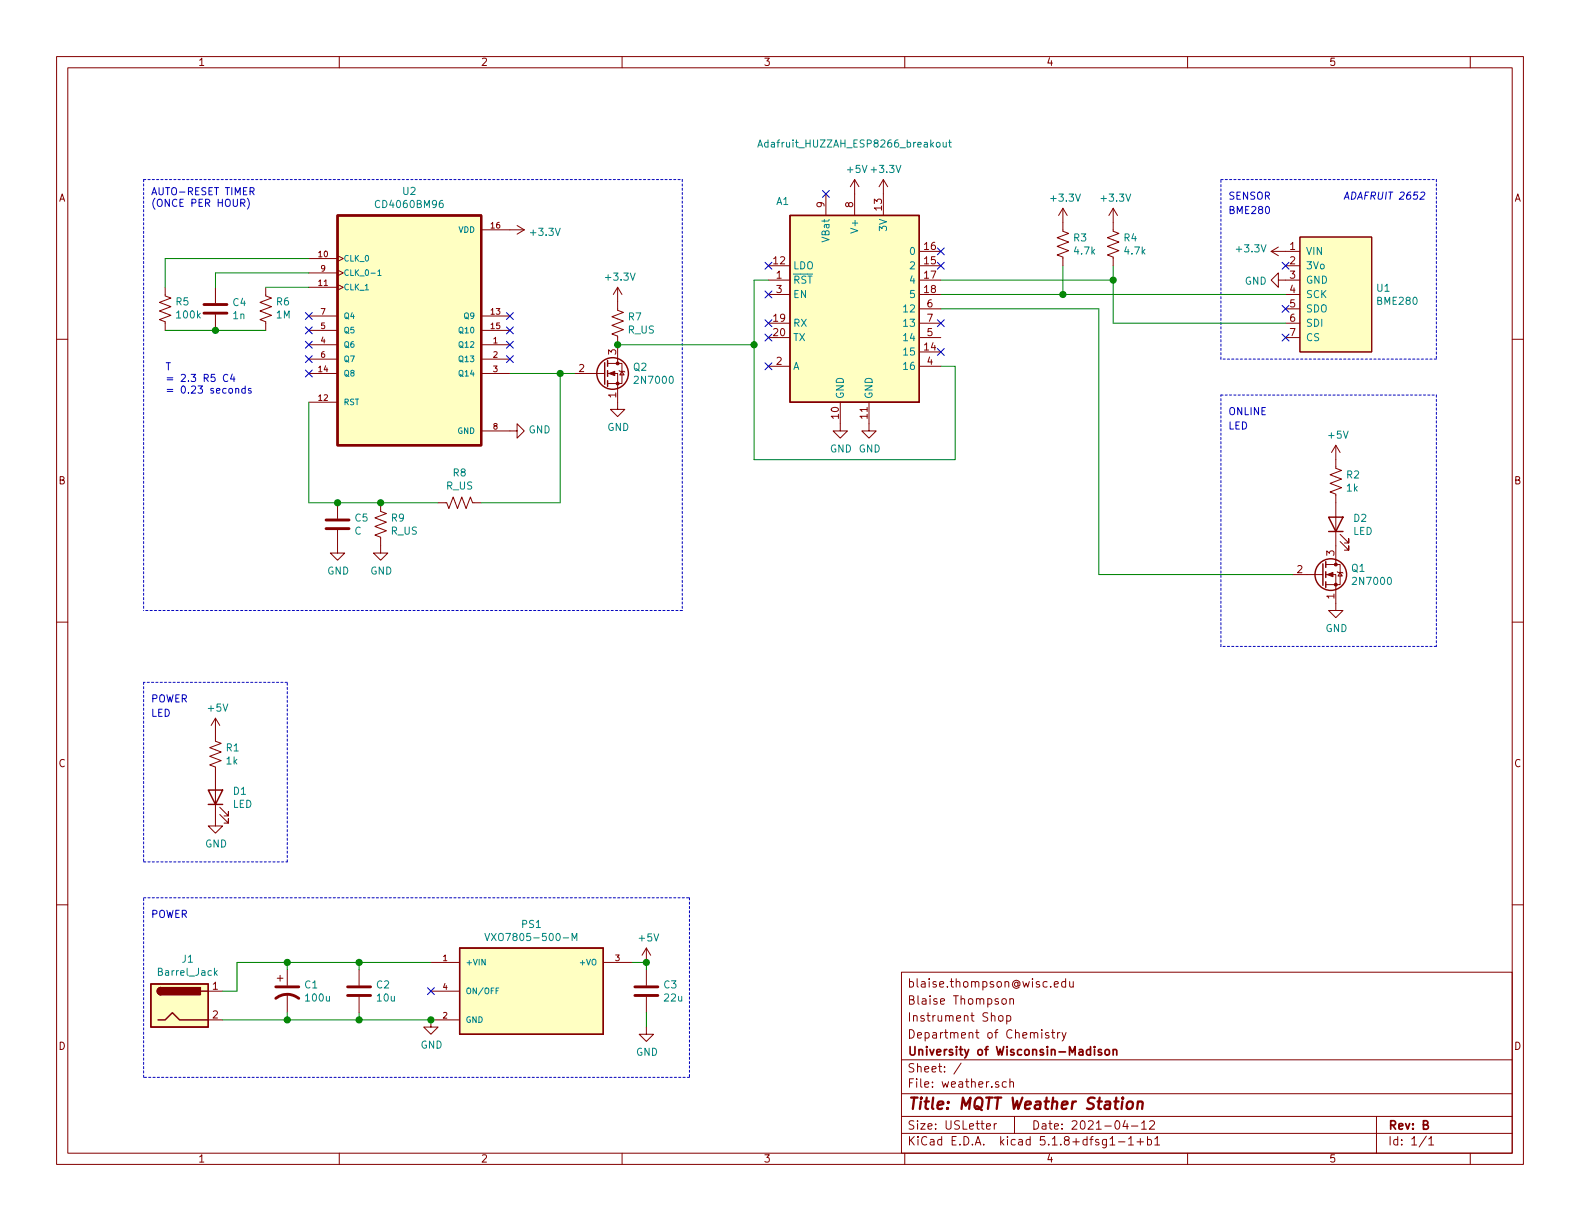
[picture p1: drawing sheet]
<svg xmlns="http://www.w3.org/2000/svg" width="279mm" height="216mm" viewBox="0 0 279 216" stroke-linecap="round" stroke-linejoin="round" font-family="sans-serif">
<g fill="none" stroke="#840000" stroke-width=".18">
<path d="M10 10h259.4v195.9h-259.4zM12 12h255.4v191.9h-255.4zM60 10v2M110 10v2M160 10v2M210 10v2M260 10v2M91.4 39.9l1.3 .7M146 34.3v3.8M151.1 31.8l-.7 1.2M151.1 31.8v6.3M151.1 31.8l.8 1.2"/>
<path d="M156.2 31.8l-.8 1.2M156.2 31.8v6.3M156.2 31.8l.8 1.2M188 36.8v4.1l1 .4-2.1 .7 2.1 .8-2.1 .8 2.1 .7-2.1 .8 1.1 .4v1.5M188 36.8l-.8 1.3M188 36.8l.7 1.3M196.8 36.8v4.1l1.1 .4-2.1 .7 2.1 .8-2.1 .8 2.1 .7-2.1 .8 1 .4v1.5M196.8 36.8l-.7 1.3M196.8 36.8l.8 1.3M10 60h2M29.2 50.8v1.5l1 .4-2 .8 2 .7-2 .8 2 .8-2 .7 1 .4v1.5M38.1 50.8v2.8"/>
<path d="M38.1 55.6v2.8M47 50.8v1.5l1 .4-2 .8 2 .7-2 .8 2 .8-2 .7 1 .4v1.5M54.6 45.7h5.1M54.6 48.3h5.1M54.6 50.8h5.1M54.6 55.9h5.1M54.6 58.4h5.1M59.7 45.2l1 .5-1 .5M59.7 47.8l1 .5-1 .5M59.7 50.3l1 .5-1 .5M85.1 55.9h5.1M85.1 58.4h5.1"/>
<path d="M85.1 40.6h7.6M92.7 40.6l-1.3 .8M109.2 50.8v4.1l1 .3-2 .8 2 .8-2 .7 2 .8-2 .8 1 .3v4.9M109.2 50.8l-.7 1.3M109.2 50.8l.8 1.3M135.9 49.5h3.8M135.9 47h3.8M135.9 52.1h3.8M135.9 57.2h3.8M135.9 59.7h3.8M162.6 49.5h3.8M162.6 47h3.8"/>
<path d="M162.6 44.5h3.8M162.6 52.1h3.8M162.6 57.2h3.8M162.6 59.7h3.8M162.6 54.6h3.8M224.8 44.5h5.1M224.8 44.5l1.3 .7M226.1 49.5v-1.2l-1.3 1.2 1.3 1.3v-1.3h3.8M226.1 43.7l-1.3 .8M227.3 47h2.6M227.3 52.1h2.6M227.3 57.2h2.6"/>
<path d="M227.3 59.7h2.6M227.3 54.6h2.6M229.9 41.9h12.7v20.3h-12.7zM267.4 60h2M54.6 66h5.1M54.6 61h5.1M54.6 63.5h5.1M54.6 71.1h5.1M85.1 76.2h6.3v-1.3l1.3 1.3-1.3 1.3v-1.3M85.1 66h5.1M85.1 61h5.1M85.1 63.5h5.1"/>
<path d="M101.6 66h5.3M107.4 66h1.8v6.4h1.3l-1.3 1.3-1.3-1.3h1.3M107.4 64.3h2.6v3.5h-2.6M109.5 65.5l.1 .2h.8l.1 .1M110 65.7l.4 .6h-.8zM135.9 64.8h3.8M148.6 71.1v5.1h1.3l-1.3 1.3-1.3-1.3h1.3M153.7 71.1v5.1h1.2l-1.2 1.3-1.3-1.3h1.3M162.6 62.2h3.8M162.6 64.8h3.8M236.2 78.7v4.1l1 .4-2 .7 2 .8-2 .8 2 .7-2 .8 1 .4v12.4M236.2 78.7l-.7 1.3"/>
<path d="M236.2 78.7l.8 1.3M59.7 93.7v4.1h1.3l-1.3 1.3-1.3-1.3h1.3M59.7 88.9v2.8M67.3 88.9v1.5l1 .4-2 .8 2 .7-2 .8 2 .8-2 .7 1 .4v2.8h1.3l-1.3 1.3-1.3-1.3h1.3M77.5 88.9h1.5l.4 1 .7-2 .8 2 .8-2 .7 2 .8-2 .4 1h1.5M234.4 99.8h2.6v3.6h-2.6M237 95.8l1.5 1.5v-.8v.8h-.8M237 94.5l1.5 1.5v-.7v.7h-.8M10 110h2M228.6 101.6h5.3M234.4 101.6h1.8v6.4h1.3l-1.3 1.2-1.3-1.2h1.3M236.5 101.1l.1 .1h.8l.1 .1"/>
<path d="M237 101.2l.4 .7h-.8zM267.4 110h2M38.1 127v4.1l1 .3-2 .8 2 .8-2 .7 2 .8-2 .8 1 .3v10.5h1.3l-1.3 1.2-1.3-1.2h1.3M38.1 127l-.8 1.3M38.1 127l.8 1.3M10 160h2M38.9 144l1.5 1.5v-.7v.7h-.8M38.9 142.7l1.5 1.6v-.8v.8h-.8M267.4 160h2M36.8 175.3h2.6M49 173h1M49.5 172.5v1"/>
<path d="M50.8 171.5v2.7M50.8 175.8v3.3M63.5 171.5v2.7M63.5 176.3v2.8M76.2 175.3h5.1M76.2 170.2h5.1M81.3 167.6h25.4v15.3h-25.4zM106.7 170.2h5.1M114.3 167.6v2.6M114.3 171.5v2.7M114.3 176.3v2.8M114.3 167.6l-.8 1.3"/>
<path d="M114.3 167.6l.8 1.3M159.4 171.9h108v32h-108zM176.7 179.7l.2-.1 .4 .1v.7l-.2 .2-.4-.2zM177.2 176.7l.2-.1 .5 .1v.7l-.2 .2-.5-.2zM178 179.7l.5-.1 .2 .3v.5l-.2 .2-.5-.1M178 179.6v1.5M178.6 176.7l.2-.1 .4 .1v.9M178.6 176.6v1M186.4 174.1l.7-.2v-.3h-.4l-.3 .2 .1 .7h.6M188.4 173.6h-.4l-.3 .2 .2 .7h.5M188.4 173.1v1.4M189.2 173.6v.9h.4l.2-.1"/>
<path d="M189.8 173.6v.9M36.8 180.3h2.6M81.3 180.3h-5.1v1.3h1.3l-1.3 1.3-1.3-1.3h1.3M114.3 181.6v1.3h1.3l-1.3 1.3-1.3-1.3h1.3M159.4 197.4h108M159.4 193.4h108M159.4 187.4h108M170 188l-1.3 1.9M174.4 199.2l.8-.2-.1-.2-.4-.1-.3 .2 .1 .7h.6M175.8 198.7v1M176.2 198.7l-.3 .1-.1 .2M178 191.3h-.5l-.3 .2 .2 .7h.6"/>
<path d="M178.6 191.4l.2-.1h.4v1M178.6 190.8v1.5M179.4 197.4v3M185.4 182.7a.37 .37 0 0 0-.5 .1v.2l.5 .1 .1 .2-.2 .3-.4-.1M186 182.6h.5M186.2 182.1v1.3l.3 .2M187 182.6v1M187.5 182.6l-.4 .1-.1 .2M187.8 182.6l.4 1M188.5 182.6l-.5 1.3-.2 .2M199 198.1l-.4 1.1h.9M199.3 198.7v1"/>
<path d="M200.1 199.1h1.1M201.9 198.6l.4-.4v1.5M201.9 199.7h.8M203.3 198.3l.2-.1h.4l.2 .1 .1 .3-1 1.1h1M243.4 197.4v6.5M60 203.9v2M110 203.9v2M159.4 200.4h108M160 203.9v2M196.3 201.4l.4-.4v1.5M196.3 202.5h.9M197.8 201.9h1.1"/>
<path d="M199.6 201.4l.4-.4v1.5M199.6 202.5h.8M201.1 201.9h1.1M201.7 201.3v1.2M202.9 201.5h.5l.2 .3-.1 .6h-.6M202.9 201v1.5M204.2 201.4l.4-.4v1.5M204.2 202.5h.9M210 203.9v2M252.2 200.9l-1.2 1.9M252.7 201.4l.4-.4v1.5M252.7 202.5h.8"/>
<path d="M260 203.9v2"/>
</g>
<path d="M59.7 38.1h25.4v40.6h-25.4zM199.4 194.9a.54 .54 0 0 1 .5-.1 .54 .54 0 0 1 .5 .3l-.1 .6a.56 .56 0 0 1-.6 .4 .56 .56 0 0 1-.5-.4zM201.2 194.9a.52 .52 0 0 1 .9 .1l-.1 1.1M201.2 194.8l-.1 1.3" fill="none" stroke="#840000" stroke-width=".41"/>
<path d="M194.8 185.6h-.4l-.2 .2 .1 .2 .5 .1v.4h-.6M195.5 185.7l.2-.1 .4 .1 .1 .6-.1 .2-.4 .1-.2-.2zM196.8 185.7l.1-.1a.37 .37 0 0 1 .6 .2v.8M196.8 185.6v1" fill="none" stroke="#840000" stroke-width=".3"/>
<path d="M36.1 55.4h4M36.1 53.8h4M57.7 93.5h4M57.7 91.9h4M48.8 176.5a3.3 3.3 0 0 1 4 0M48.8 174.5h4M61.5 174.5h4M61.5 176h4M112.3 174.5h4M112.3 176h4" fill="none" stroke="#840000" stroke-width=".51"/>
<g fill="#ffffc2" stroke="#ffffc2" stroke-width=".18">
<path d="M26.7 174h10.1v7.6h-10.1z"/>
<path d="M59.7 38.1h25.4v40.6h-25.4z"/>
<path d="M139.7 38.1h22.9v33h-22.9z"/>
<path d="M81.3 167.6h25.4v15.3h-25.4z"/>
<path d="M229.9 41.9h12.7v20.3h-12.7z"/>
</g>
<g fill="none" stroke="#840000" stroke-width=".25">
<path d="M139.7 38.1h22.9v33h-22.9zM106.9 64.1v3.8M107.4 63.8v1M107.4 65.5v1M107.4 67.3v1M233.9 99.7v3.8M234.4 99.3v1M234.9 91.4h2.6l-1.3 2.6zM234.9 94h2.6M234.4 101.1v1M234.4 102.9v1M36.8 139.7h2.6l-1.3 2.5z"/>
<path d="M36.8 142.2h2.6M26.7 174h10.1v7.6h-10.1zM28.4 174.6a.63 .63 0 0 0-.6 .7 .63 .63 0 0 0 .6 .6M35.6 175.3h1.2M81.3 167.6h25.4v15.3h-25.4zM27.9 180.3h1.3l1.3-1.2 1.2 1.2h5.1"/>
<circle cx="108.3" cy="66" r="2.79"/>
<circle cx="235.3" cy="101.6" r="2.79"/>
</g>
<g fill="#840000" stroke="#840000" stroke-width=".25">
<path d="M28 174.8l.4-.2v1.3a.64 .64 0 0 1-.6-.4 .64 .64 0 0 1 .2-.7z"/>
<path d="M28.4 174.6h7v1.3h-7z"/>
</g>
<g fill="none" stroke="#008484" stroke-width=".18">
<path d="M134 26l.4-1.3 .4 1.3M134.1 25.7h.6M166.8 25.2l.1 .8h.2l.2-.1M167.3 25.2v.8M167.7 25.2h.5M167.9 24.7v1.1l.3 .2M66.8 48l.3-.3v1M66.8 48.7h.6M38 172l.4 .5M38.4 171.6l-.5 .5M85.8 165l.4 1.3 .4-1.3M88.2 174.7h-.5v1"/>
<path d="M101.2 166.3v-1.3l.4 1 .4-1v1.3"/>
</g>
<g fill="#840000" stroke="#840000" stroke-width=".18">
<path d="M107.7 66l1-.3v.7z"/>
<path d="M234.7 101.6l1-.4v.8z"/>
<circle cx="109.2" cy="67.8" r=".25"/>
<circle cx="109.2" cy="64.3" r=".25"/>
<circle cx="236.2" cy="103.4" r=".25"/>
<circle cx="236.2" cy="99.8" r=".25"/>
</g>
<g fill="none" stroke="#0000c2" stroke-width=".18" stroke-dasharray=".4 .4">
<path d="M25.4 31.8v76.2M25.4 31.8h95.2M120.6 31.8v76.2M215.9 31.8h38.1M254 31.8v31.7M215.9 63.5v-31.7M215.9 69.9h38.1M254 63.5h-38.1M254 69.9v44.4M120.6 108h-95.2M215.9 114.3v-44.4M254 114.3h-38.1"/>
<path d="M25.4 120.7v31.7M50.8 120.7h-25.4M25.4 152.4h25.4M25.4 158.8h96.5M50.8 152.4v-31.7M121.9 158.8v31.7M25.4 190.5v-31.7M121.9 190.5h-96.5"/>
</g>
<g fill="none" stroke="#008400" stroke-width=".18">
<path d="M29.2 58.4h17.8M47 50.8h7.6M54.6 48.3h-16.5v2.5M54.6 45.7h-25.4v5.1M135.9 49.5h-2.6v31.8h35.6v-16.5h-2.5M166.4 49.5h30.4M166.4 52.1h60.9M166.4 54.6h27.9v47h34.3M188 47v5.1M196.8 47v10.2h30.5M54.6 71.1v17.8h22.9M90.2 66h11.4"/>
<path d="M99.1 66v22.9h-14M109.2 61h24.1M50.8 170.2v1.3M50.8 179.1v1.2M63.5 170.2v1.3M63.5 179.1v1.2M76.2 170.2h-34.3v5.1h-2.5M111.8 170.2h2.5v1.3M114.3 179.1v2.5M39.4 180.3h36.8"/>
</g>
<g fill="none" stroke="#0000c2" stroke-width=".18">
<path d="M42.6 35.9l.7-.1v-.4l-.7-.2v1.3M42.9 35.9l.4 .6M43.7 35.1a1.47 1.47 0 0 1 0 1.9M44.2 33.8l.7-.1v-.4l-.2-.1h-.5v1.2M44.5 33.8l.4 .6M251.3 34.1l.4-.1 .3 .2-.1 .3-.8 .7h.7M40.3 66.3a.6 .6 0 0 0-.9 .4 .6 .6 0 0 0 .6 .8l.3-.2M41.1 66.1l-.3 .9h.8M41.4 66.6v.9M41.7 68.8l.2-.1h.3v.8M43.4 68.7h-.4l-.3 .2 .2 .6h.5M43.4 68.2v1.3"/>
<path d="M44.4 68.7h-.3l-.2 .2 .1 .1 .4 .2v.3h-.5"/>
</g>
<g fill="#008400" stroke="#008400" stroke-width=".25">
<circle cx="63.5" cy="170.2" r=".51"/>
<circle cx="99.1" cy="66" r=".51"/>
<circle cx="67.3" cy="88.9" r=".51"/>
<circle cx="114.3" cy="170.2" r=".51"/>
<circle cx="133.4" cy="61" r=".51"/>
<circle cx="109.2" cy="61" r=".51"/>
<circle cx="59.7" cy="88.9" r=".51"/>
<circle cx="76.2" cy="180.3" r=".51"/>
<circle cx="196.9" cy="49.5" r=".51"/>
<circle cx="63.5" cy="180.3" r=".51"/>
<circle cx="50.8" cy="180.3" r=".51"/>
<circle cx="38.1" cy="58.4" r=".51"/>
<circle cx="50.8" cy="170.2" r=".51"/>
<circle cx="188" cy="52.1" r=".51"/>
</g>
<g fill="none" stroke="#000084" stroke-width=".18">
<path d="M145.4 33.7l1.3 1.2M146.7 33.7l-1.3 1.2M54 55.3l1.2 1.2M54 57.8l1.2 1.2M55.2 55.3l-1.2 1.2M55.2 57.8l-1.2 1.2M89.6 57.8l1.2 1.2M89.6 55.3l1.2 1.2M90.8 57.8l-1.2 1.2M90.8 55.3l-1.2 1.2M135.3 59.1l1.2 1.2M135.3 56.5l1.2 1.3"/>
<path d="M135.3 51.5l1.2 1.2M135.3 46.4l1.2 1.2M136.5 59.1l-1.2 1.2M136.5 56.5l-1.2 1.3M136.5 51.5l-1.2 1.2M136.5 46.4l-1.2 1.2M165.8 43.8l1.2 1.3M165.8 46.4l1.2 1.2M165.8 56.5l1.2 1.3M167 43.8l-1.2 1.3M167 46.4l-1.2 1.2M167 56.5l-1.2 1.3"/>
<path d="M226.7 54l1.2 1.2M226.7 46.4l1.2 1.2M226.7 59.1l1.2 1.2M227.9 54l-1.2 1.2M227.9 46.4l-1.2 1.2M227.9 59.1l-1.2 1.2M54 60.4l1.2 1.2M54 62.9l1.2 1.2M54 65.4l1.2 1.2M55.2 60.4l-1.2 1.2M55.2 62.9l-1.2 1.2M55.2 65.4l-1.2 1.2"/>
<path d="M89.6 60.4l1.2 1.2M89.6 62.9l1.2 1.2M90.8 60.4l-1.2 1.2M90.8 62.9l-1.2 1.2M135.3 64.2l1.2 1.2M136.5 64.2l-1.2 1.2M165.8 61.6l1.2 1.2M167 61.6l-1.2 1.2M75.6 174.7l1.2 1.2M76.8 174.7l-1.2 1.2"/>
</g>
<text font-size="2.8" fill="#840000" x="160.4" y="196.2">Title: MQTT Weather Station</text>
<g font-size="2.1" fill="#840000">
<text x="160.4" y="177.6">Blaise Thompson</text>
<text x="160.4" y="174.6">blaise.thompson@wisc.edu</text>
<text x="160.4" y="183.6">Department of Chemistry</text>
<text x="160.4" y="180.6">Instrument Shop</text>
<text x="160.4" y="189.6">Sheet: /</text>
<text x="160.4" y="186.6">University of Wisconsin-Madison</text>
<text x="160.4" y="192.3">File: weather.sch</text>
<text x="160.4" y="202.5">KiCad E.D.A. kicad 5.1.8+dfsg1-1+b1</text>
<text x="160.4" y="199.7">Size: USLetter</text>
<text x="182.4" y="199.7">Date: 2021-04-12</text>
<text x="245.4" y="199.7">Rev: B</text>
<text x="245.4" y="202.5">Id: 1/1</text>
</g>
<g font-size="1.8" fill="#840000">
<text x="35" y="11.6">1</text>
<text x="85" y="11.6">2</text>
<text x="135" y="11.6">3</text>
<text x="185" y="11.6">4</text>
<text x="235" y="11.6">5</text>
<text x="10.4" y="35.6">A</text>
<text x="267.8" y="35.6">A</text>
<text x="145.8" y="36.7" transform="rotate(-90 145.8 36.7)">9</text>
<text x="150.9" y="36.7" transform="rotate(-90 150.9 36.7)">8</text>
<text x="156" y="37.2" transform="rotate(-90 156 37.2)">13</text>
<text x="136.8" y="46.7">12</text>
<text x="163.5" y="46.7">15</text>
<text x="163.5" y="44.2">16</text>
<text x="228.1" y="44.2">1</text>
<text x="228.1" y="46.7">2</text>
<text x="137.3" y="49.3">1</text>
<text x="137.3" y="51.8">3</text>
<text x="163.5" y="49.3">17</text>
<text x="163.5" y="51.8">18</text>
<text x="228.1" y="49.3">3</text>
<text x="228.1" y="51.8">4</text>
<text x="136.8" y="56.9">19</text>
<text x="136.8" y="59.4">20</text>
<text x="164" y="59.4">5</text>
<text x="164" y="54.4">6</text>
<text x="164" y="56.9">7</text>
<text x="228.1" y="54.4">5</text>
<text x="228.1" y="56.9">6</text>
<text x="228.1" y="59.4">7</text>
<text x="102.4" y="65.8">2</text>
<text x="109" y="62.7" transform="rotate(-90 109 62.7)">3</text>
<text x="137.3" y="64.5">2</text>
<text x="163.5" y="62">14</text>
<text x="164" y="64.5">4</text>
<text x="109" y="70.3" transform="rotate(-90 109 70.3)">1</text>
<text x="148.3" y="74" transform="rotate(-90 148.3 74)">10</text>
<text x="153.4" y="74" transform="rotate(-90 153.4 74)">11</text>
<text x="10.4" y="85.6">B</text>
<text x="267.8" y="85.6">B</text>
<text x="229.4" y="101.3">2</text>
<text x="236" y="98.3" transform="rotate(-90 236 98.3)">3</text>
<text x="236" y="105.9" transform="rotate(-90 236 105.9)">1</text>
<text x="10.4" y="135.6">C</text>
<text x="267.8" y="135.6">C</text>
<text x="37.6" y="175">1</text>
<text x="10.4" y="185.6">D</text>
<text x="37.6" y="180.1">2</text>
<text x="267.8" y="185.6">D</text>
<text x="35" y="205.5">1</text>
<text x="85" y="205.5">2</text>
<text x="135" y="205.5">3</text>
<text x="185" y="205.5">4</text>
<text x="235" y="205.5">5</text>
</g>
<g font-size="1.8" fill="#008484">
<text x="135.2" y="26.1">Adafruit_HUZZAH_ESP8266_breakout</text>
<text x="71.3" y="34.5">U2</text>
<text x="149.9" y="30.6">+5V +3.3V</text>
<text x="186" y="35.7">+3.3V</text>
<text x="194.9" y="35.7">+3.3V</text>
<text x="66.8" y="36.8">CD4060BM96</text>
<text x="94" y="41.7">+3.3V</text>
<text x="137.3" y="36.2">A1</text>
<text x="151.8" y="40.8" transform="rotate(-90 151.8 40.8)">V+</text>
<text x="156.8" y="40.8" transform="rotate(-90 156.8 40.8)">3V</text>
<text x="140.2" y="47.6">LDO</text>
<text x="146.7" y="42.6" transform="rotate(-90 146.7 42.6)">VBat</text>
<text x="161.1" y="47.6">2</text>
<text x="161.1" y="45.1">0</text>
<text x="189.9" y="42.7">R3</text>
<text x="190.1" y="45">4.7k</text>
<text x="198.8" y="42.7">R4</text>
<text x="199" y="45">4.7k</text>
<text x="218.8" y="44.6">+3.3V</text>
<text x="230.9" y="45.1">VIN</text>
<text x="230.9" y="47.6">3Vo</text>
<text x="107.3" y="49.6">+3.3V</text>
<text x="140.2" y="50.2">RST</text>
<text x="140.2" y="52.7">EN</text>
<text x="161.1" y="50.2">4</text>
<text x="161.1" y="52.7">5</text>
<text x="220.1" y="50.3">GND</text>
<text x="230.9" y="50.2">GND</text>
<text x="230.9" y="52.7">SCK</text>
<text x="243.5" y="51.6">U1</text>
<text x="243.7" y="53.9">BME280</text>
<text x="31.1" y="54">R5</text>
<text x="31.4" y="56.3">100k</text>
<text x="41.2" y="54.1">C4</text>
<text x="41.2" y="56.4">1n</text>
<text x="48.9" y="56.3">1M</text>
<text x="48.9" y="54">R6</text>
<text x="111" y="59">R_US</text>
<text x="111.2" y="56.7">R7</text>
<text x="140.2" y="57.8">RX</text>
<text x="160.1" y="55.2">12</text>
<text x="160.1" y="57.8">13</text>
<text x="230.9" y="55.2">SDO</text>
<text x="230.9" y="57.8">SDI</text>
<text x="112" y="65.6">Q2</text>
<text x="140.2" y="65.4">A</text>
<text x="140.2" y="60.3">TX</text>
<text x="160.1" y="62.9">15</text>
<text x="160.1" y="65.4">16</text>
<text x="160.1" y="60.3">14</text>
<text x="230.9" y="60.3">CS</text>
<text x="112.5" y="67.9">2N7000</text>
<text x="149.2" y="70.6" transform="rotate(-90 149.2 70.6)">GND</text>
<text x="154.3" y="70.6" transform="rotate(-90 154.3 70.6)">GND</text>
<text x="93.5" y="76.6">GND</text>
<text x="107.4" y="76.2">GND</text>
<text x="235" y="77.6">+5V</text>
<text x="146.8" y="80">GND GND</text>
<text x="78.9" y="86.6">R_US</text>
<text x="80.2" y="84.3">R8</text>
<text x="238.2" y="84.6">R2</text>
<text x="238.2" y="86.9">1k</text>
<text x="62.7" y="94.5">C</text>
<text x="62.8" y="92.2">C5</text>
<text x="69.1" y="94.5">R_US</text>
<text x="69.2" y="92.2">R9</text>
<text x="239.3" y="94.6">LED</text>
<text x="239.4" y="92.3">D2</text>
<text x="57.9" y="101.6">GND</text>
<text x="65.5" y="101.6">GND</text>
<text x="239" y="101.1">Q1</text>
<text x="239.5" y="103.4">2N7000</text>
<text x="234.4" y="111.8">GND</text>
<text x="36.9" y="125.8">+5V</text>
<text x="40" y="132.9">R1</text>
<text x="40.1" y="135.2">1k</text>
<text x="41.1" y="142.8">LED</text>
<text x="41.3" y="140.5">D1</text>
<text x="36.3" y="149.9">GND</text>
<text x="87.4" y="166.4">VXO7805-500-M</text>
<text x="92.3" y="164.1">PS1</text>
<text x="113.1" y="166.5">+5V</text>
<text x="28.2" y="172.5">Barrel_Jack</text>
<text x="32.2" y="170.2">J1</text>
<text x="53.9" y="174.8">C1</text>
<text x="54.2" y="177.1">100u</text>
<text x="66.6" y="174.8">C2</text>
<text x="66.8" y="177.1">10u</text>
<text x="117.4" y="174.8">C3</text>
<text x="117.6" y="177.1">22u</text>
<text x="74.4" y="185.4">GND</text>
<text x="112.5" y="186.7">GND</text>
</g>
<g font-size="1.8" fill="#0000c2">
<text x="26.7" y="34.5">AUTO-RESET TIMER</text>
<text x="217.2" y="35.3">SENSOR</text>
<text x="237.5" y="35.3">ADAFRUIT 2652</text>
<text x="26.7" y="36.6">(ONCE PER HOUR)</text>
<text x="217.2" y="37.8">BME280</text>
<text x="29.2" y="65.5">T</text>
<text x="29.2" y="67.5">= 2.3 R5 C4</text>
<text x="29.2" y="69.6">= 0.23 seconds</text>
<text x="217.2" y="73.4">ONLINE</text>
<text x="217.2" y="75.9">LED</text>
<text x="26.7" y="124.2">POWER</text>
<text x="26.7" y="126.7">LED</text>
<text x="26.7" y="162.3">POWER</text>
</g>
<g font-size="1.4" fill="#008484">
<text x="81.1" y="41.1">VDD</text>
<text x="60.7" y="46.2">CLK_0</text>
<text x="60.7" y="48.8">CLK_0-1</text>
<text x="60.7" y="51.3">CLK_1</text>
<text x="60.7" y="56.4">Q4</text>
<text x="60.7" y="58.9">Q5</text>
<text x="81.4" y="58.9">Q10</text>
<text x="82.2" y="56.4">Q9</text>
<text x="60.7" y="61.5">Q6</text>
<text x="60.7" y="64">Q7</text>
<text x="81.4" y="61.5">Q12</text>
<text x="81.4" y="64">Q13</text>
<text x="60.7" y="66.5">Q8</text>
<text x="60.7" y="71.6">RST</text>
<text x="81.4" y="66.5">Q14</text>
<text x="80.9" y="76.7">GND</text>
<text x="82.3" y="170.7">+VIN</text>
<text x="102.8" y="170.7">+VO</text>
<text x="82.3" y="175.8">ON/OFF</text>
<text x="82.3" y="180.8">GND</text>
</g>
<g font-size="1.4" fill="#840000">
<text x="86.8" y="40.4">16</text>
<text x="56.4" y="45.5">10</text>
<text x="56.4" y="50.5">11</text>
<text x="56.8" y="48">9</text>
<text x="56.8" y="55.6">7</text>
<text x="56.8" y="58.2">5</text>
<text x="86.8" y="55.6">13</text>
<text x="86.8" y="58.2">15</text>
<text x="56.4" y="65.8">14</text>
<text x="56.8" y="60.7">4</text>
<text x="56.8" y="63.2">6</text>
<text x="87.2" y="60.7">1</text>
<text x="87.2" y="63.2">2</text>
<text x="87.2" y="65.8">3</text>
<text x="56.4" y="70.9">12</text>
<text x="87.2" y="75.9">8</text>
<text x="78.4" y="169.9">1</text>
<text x="108.8" y="169.9">3</text>
<text x="78.4" y="175">4</text>
<text x="78.4" y="180.1">2</text>
</g>
</svg>
